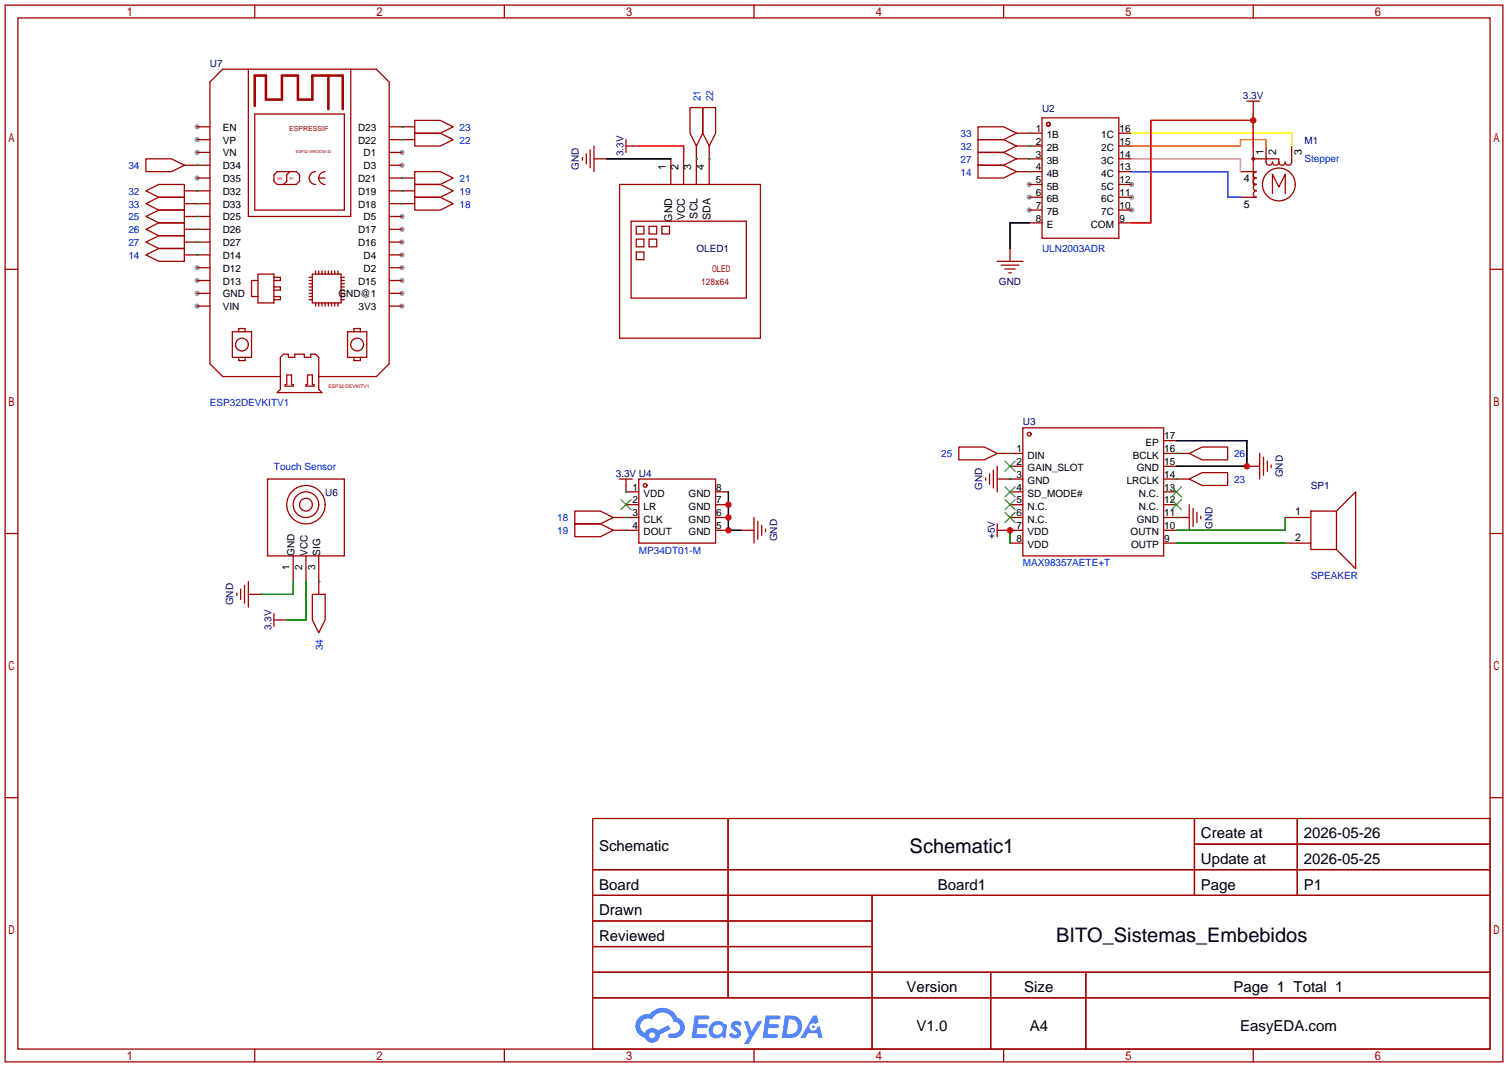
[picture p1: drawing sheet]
<svg xmlns="http://www.w3.org/2000/svg" width="299mm" height="212mm" viewBox="0 0 299 212" stroke-linecap="round" stroke-linejoin="round" font-family="sans-serif">
<g fill="#999">
<circle cx="204.2" cy="36.6" r=".51"/>
<circle cx="204.2" cy="39.1" r=".51"/>
<circle cx="204.2" cy="41.7" r=".51"/>
<circle cx="224.5" cy="41.7" r=".51"/>
<circle cx="224.5" cy="39.1" r=".51"/>
<circle cx="224.5" cy="36.6" r=".51"/>
<circle cx="79.8" cy="60.7" r=".51"/>
<circle cx="79.8" cy="58.2" r=".51"/>
<circle cx="79.8" cy="55.6" r=".51"/>
<circle cx="79.8" cy="53.1" r=".51"/>
<circle cx="79.8" cy="50.5" r=".51"/>
<circle cx="79.8" cy="48" r=".51"/>
<circle cx="79.8" cy="45.5" r=".51"/>
<circle cx="79.8" cy="42.9" r=".51"/>
<circle cx="79.8" cy="32.8" r=".51"/>
<circle cx="79.8" cy="30.2" r=".51"/>
<circle cx="39.1" cy="25.1" r=".51"/>
<circle cx="39.1" cy="27.7" r=".51"/>
<circle cx="39.1" cy="30.2" r=".51"/>
<circle cx="39.1" cy="35.3" r=".51"/>
<circle cx="39.1" cy="53.1" r=".51"/>
<circle cx="39.1" cy="55.6" r=".51"/>
<circle cx="39.1" cy="58.2" r=".51"/>
<circle cx="39.1" cy="60.7" r=".51"/>
</g>
<g fill="none" stroke="#a10000" stroke-width=".25">
<path d="M1 1h297.2v209.6h-297.2zM3.6 3.6h292.1v204.4h-292.1zM50.5 1v2.6M100.1 1v2.6M149.6 1v2.6M199.1 1v2.6M248.7 1v2.6M1 53.4h2.6M295.7 53.4h2.5M1 105.8h2.6M295.7 105.8h2.5M1 158.2h2.6"/>
<path d="M295.7 158.2h2.5M117.6 162.3h178.1v45.7h-178.1zM117.6 172.5h178.1M117.6 177.5h178.1M144.5 162.3v35.6M173 177.5v30.5M237 162.3v15.2M237 167.4h58.7M257.4 162.3v15.2M117.6 182.6h55.4M117.6 192.8h178.1M117.6 187.7h55.4"/>
<path d="M117.6 197.9h178.1M196.6 192.8v15.2M215.4 192.8v15.2M50.5 208v2.6M100.1 208v2.6M149.6 208v2.6M199.1 208v2.6M248.7 208v2.6"/>
</g>
<g fill="#5487ff">
<path d="M145.3 202.7a1.3 1.3 0 0 1 1.9 .3l-.4 .6a.54 .54 0 0 0-.9-.2l.1 .2a1.58 1.58 0 0 1 1 1.5 1.43 1.43 0 0 1-2.4 .2l.5-.6a.64 .64 0 0 0 .5 .5 .64 .64 0 0 0 .7-.3l-.2-.2a1.35 1.35 0 0 1-.9-1.8z"/>
<path d="M147.6 202.5h.9l.6 2 1.2-2h.9l-2.7 4.6h-.9l1-1.7z"/>
<path d="M137.8 201.4h1.7a1.31 1.31 0 0 1 1.2 .2 .4 .4 0 0 1-.3 .5l-1.8 .1-.1 .9h1.6a.4 .4 0 0 1 .4 .4 .4 .4 0 0 1-.5 .4h-1.6l-.2 1.2h.8a1.23 1.23 0 0 1 1.2 .2 .39 .39 0 0 1-.4 .5h-2.6z"/>
<path d="M151.9 201.4h1.7a1.32 1.32 0 0 1 1.2 .2 .39 .39 0 0 1-.3 .5l-1.8 .1-.1 .9h1.6a.4 .4 0 0 1 .4 .4 .4 .4 0 0 1-.4 .4h-1.7l-.2 1.2h.8a1.23 1.23 0 0 1 1.2 .1 .39 .39 0 0 1-.4 .6h-2.6z"/>
<path d="M161.3 201.4h.8l.3 1.3-.6 .4a.75 .75 0 0 0-1.1 .3 .75 .75 0 0 0 .5 1 .75 .75 0 0 0 .9-.7l.5-.2 .6 2.3h-.8l-.3-.9h-1.8l-.5 .9h-1z"/>
<path d="M155.7 201.4l-.6 4.4h1.5a2.27 2.27 0 0 0 2.6-2.2 2.27 2.27 0 0 0-2.7-2.2zM156.5 202.1a1.5 1.5 0 0 1 1.8 1.6 1.5 1.5 0 0 1-1.9 1.4h-.3z"/>
<path d="M141.2 203a1.6 1.6 0 0 0-.3 2.3 1.6 1.6 0 0 0 2.3 .2l.7 .3 .3-2.4-.1-.3-.5-.1a1.58 1.58 0 0 0-2.4 0zM141.8 203.5a.99 .99 0 0 1 1.6 .3 .99 .99 0 0 1-.9 1.4 .94 .94 0 0 1-1-.6 .94 .94 0 0 1 .3-1.1z"/>
<path d="M126.8 201.8a2.37 2.37 0 0 0 1.1 4 1.54 1.54 0 0 0 1.8 1 1.54 1.54 0 0 0 1.2-1.6l2.2-1.1-.5-.8-2 1a1.57 1.57 0 0 0-2.7 .5 1.5 1.5 0 0 1-.7-2.1 1.5 1.5 0 0 1 2.2-.5 2.23 2.23 0 0 1 2.3-1.4 2.23 2.23 0 0 1 2 1.8 1.16 1.16 0 0 1 1.2 1.1 1.16 1.16 0 0 1-1.1 1.2h-.7a.47 .47 0 0 0-.5 .4 .47 .47 0 0 0 .4 .5 2.17 2.17 0 0 0 2.5-.9 2.17 2.17 0 0 0-.3-2.7l-.8-.4a3.2 3.2 0 0 0-5.5-.7l-1.1 .1zM128.8 205.3a.6 .6 0 0 1 1.2 0 .6 .6 0 0 1-1.2 0z"/>
<circle cx="161.4" cy="203.6" r=".28"/>
</g>
<g fill="none" stroke="#a10000" stroke-width=".25">
<path d="M49.3 13.7v29.2h20.3v-29.2M29 31.5h5l2.6 1.3-2.6 1.2h-5zM29 37.8l2.5-1.2h5.1v2.5h-5.1zM36.6 32.8h5.1M36.6 37.8h5.1M39.1 35.3h2.6M39.1 27.7h2.6M39.1 30.2h2.6M39.1 25.1h2.6M50.5 22.6h17.8v19.1h-17.8zM54.4 34.7l.6-.7h3.8l.6 .7v1.2l-.6 .7h-3.8l-.6-.7zM57.5 34l-.6 .7v1.2l-.6 .7"/>
<path d="M62.6 34a1.27 1.27 0 0 0-1.3 1.3 1.27 1.27 0 0 0 1.3 1.3M63.2 35.3a1.27 1.27 0 0 0 1.3 1.3M63.2 35.3h1.3M64.5 34a1.27 1.27 0 0 0-1.3 1.3M77.2 35.3h5.1M77.2 32.8h2.6M77.2 27.7h5.1M77.2 37.8h5.1M77.2 30.2h2.6M77.2 25.1h5.1M82.3 34h5.1l2.5 1.3-2.5 1.3h-5.1zM82.3 26.4h5.1l2.5 1.3-2.5 1.3h-5.1z"/>
<path d="M82.3 39.1h5.1l2.5 1.3-2.5 1.3h-5.1zM82.3 36.6h5.1l2.5 1.2-2.5 1.3h-5.1zM82.3 23.9h5.1l2.5 1.2-2.5 1.3h-5.1zM115.6 31.2v.6M116.3 30.5v2M117.1 29.7v3.6M117.9 31.5h2.5M117.9 29v5M122.9 36.6h28v30.5h-28zM124.2 29h2.5M124.2 27.7v2.5M133.1 31.5v5"/>
<path d="M135.6 31.5v5M136.9 21.3h2.5v5.1l-1.2 2.6-1.3-2.6zM138.2 29v7.5M139.4 21.3h2.6v5.1l-1.3 2.6-1.3-2.6zM140.7 29v7.5M194.1 25.1h5l2.6 1.3-2.6 1.3h-5zM194.1 27.7h5l2.6 1.3-2.6 1.2h-5zM194.1 30.2h5l2.6 1.3-2.6 1.3h-5zM194.1 32.8h5l2.6 1.2-2.6 1.3h-5zM201.7 34h5.1M201.7 26.4h5.1M201.7 29h5.1"/>
<path d="M201.7 31.5h5.1M204.2 36.6h2.6M204.2 39.1h2.6M206.8 23.4h15.2v23.8h-15.2zM222 36.6h2.5M222 34h2.5M222 39.1h2.5M222 26.4h2.5M222 29h2.5M222 31.5h2.5M246.1 34h3.2a.64 .64 0 0 0-.6 .7 .64 .64 0 0 0 .6 .6 .64 .64 0 0 0-.6 .6 .64 .64 0 0 0 .6 .7M247.4 20.1h2.5"/>
<path d="M248.7 31.5h.1M248.7 31.5v5.1h.6M248.7 31.5h5v.6M248.7 20.1v2.5M248.7 29v2.5M249.3 36.6a.63 .63 0 0 0-.6 .6 .63 .63 0 0 0 .6 .6 .64 .64 0 0 0-.6 .7 .64 .64 0 0 0 .6 .6h-3.2M251.2 29v3.1a.63 .63 0 0 0 .6 .7 .63 .63 0 0 0 .7-.7 .64 .64 0 0 0 .6 .7 .64 .64 0 0 0 .6-.7M252.5 38.4v-3.9l1.2 2.6 1.3-2.6v3.9M256.3 29v3.1a.63 .63 0 0 1-.6 .7 .63 .63 0 0 1-.7-.7 .63 .63 0 0 1-.6 .7 .63 .63 0 0 1-.7-.7M29 50.5l2.5-1.2h5.1v2.5h-5.1zM29 40.4l2.5-1.3h5.1v2.6h-5.1zM29 48l2.5-1.3h5.1v2.6h-5.1z"/>
<path d="M29 42.9l2.5-1.2h5.1v2.5h-5.1zM29 45.5l2.5-1.3h5.1v2.5h-5.1zM36.6 40.4h5.1M36.6 50.5h5.1M36.6 42.9h5.1M36.6 48h5.1M36.6 45.5h5.1M39.1 55.6h2.6M39.1 58.2h2.6M39.1 53.1h2.6M51.2 54.4h3.2v5.7h-3.2zM51.2 55.6h-1.3v3.2h1.3"/>
<path d="M54.4 55h1.2v.6h-1.2M54.4 58.8h1.2v.6h-1.2M54.4 56.9h1.2v.6h-1.2M61.3 55.6h.7M61.3 58.8h.7M61.3 59.4h.7M61.3 57.5h.7M61.3 56.9h.7M61.3 55h.7M61.3 58.2h.7M61.3 56.3h.7M62 54.4h5.7v5.7h-5.7z"/>
<path d="M62.6 53.7v.7M63.2 53.7v.7M63.9 53.7v.7M64.5 53.7v.7M65.2 53.7v.7M65.8 53.7v.7M66.4 53.7v.7M67.1 53.7v.7M67.7 55.6h.6M67.7 58.8h.6M67.7 59.4h.6M67.7 57.5h.6"/>
<path d="M67.7 56.9h.6M67.7 55h.6M67.7 58.2h.6M67.7 56.3h.6M77.2 40.4h5.1M77.2 50.5h2.6M77.2 42.9h2.6M77.2 55.6h2.6M77.2 58.2h2.6M77.2 53.1h2.6M77.2 48h2.6M77.2 45.5h2.6"/>
<path d="M125.2 43.9h22.9v15.2h-22.9zM126.2 44.9h1.6v1.5h-1.6zM126.2 47.4h1.6v1.5h-1.6zM126.2 50h1.6v1.5h-1.6zM128.8 44.9h1.5v1.5h-1.5zM128.8 47.4h1.5v1.5h-1.5zM131.3 44.9h1.5v1.5h-1.5zM197.9 51.8h5M198.6 52.6h3.6M199.4 53.3h2M200.2 54.1h.5M200.4 49.3v2.5"/>
<path d="M204.2 41.7h2.6M204.2 44.2h2.6M222 41.7h2.5M222 44.2h2.5M39.1 60.7h2.6M46.1 65.8h3.8v5.1h-3.8zM47.4 65.8v-.6h1.2v.6M47.4 70.9v.6h1.2v-.6M55.6 70.9l.7-.7h.9v.7h1.3v-.7h1.9v.7h1.3v-.7h.9l.6 .7v6.3l.7 .7h-8.9l.6-.7zM55.6 74.7h-11.4l-2.5-2.6v-55.8l2.5-2.6h30.5l2.5 2.6v55.8l-2.5 2.6h-11.5M56.9 74.4h.9v1.9h.4v.3h-1.6v-.3h.3zM61 74.4h1v1.9h.3v.3h-1.6v-.3h.3z"/>
<path d="M62.6 60.1v.6M63.2 60.1v.6M63.9 60.1v.6M64.5 60.1v.6M65.2 60.1v.6M65.8 60.1v.6M66.4 60.1v.6M67.1 60.1v.6M69 65.8h3.8v5.1h-3.8zM70.2 65.8v-.6h1.3v.6M70.2 70.9v.6h1.3v-.6M77.2 60.7h2.6"/>
<path d="M53.1 95h15.2v15.2h-15.2zM122.9 95h2.6M124.2 95v2.5h2.5M126.7 95h15.3v12.7h-15.3zM142 97.5h2.5M190.2 88.6h5.1l2.6 1.3-2.6 1.3h-5.1zM195.6 94.7v.5M196.3 94v2M197.1 93.2v3.6M197.9 92.5v5M197.9 89.9h5M197.9 95h5"/>
<path d="M200.4 92.5h2.5M200.4 97.5h2.5M202.9 84.8h28v25.4h-28zM230.9 89.9h5.1M230.9 92.5h2.5M230.9 95h5.1M230.9 97.5h2.5M230.9 87.4h2.5M236 89.9l2.5-1.3h5.1v2.6h-5.1zM236 95l2.5-1.3h5.1v2.6h-5.1zM247.4 92.5h2.5M249.9 89.9v5.1"/>
<path d="M250.7 90.7v3.5M251.5 91.4v2.1M252.2 92.2v.5M47 117.6v.5M47.8 116.8v2.1M48.5 116.1v3.5M49.3 117.9h2.5M49.3 115.3v5.1M58.2 110.2v5.1M60.7 110.2v5.1M62 117.9h2.5v5l-1.3 2.6-1.2-2.6zM63.2 110.2v7.7"/>
<path d="M114 101.3h5.1l2.6 1.3-2.6 1.3h-5.1zM114 103.9h5.1l2.6 1.3-2.6 1.2h-5.1zM121.7 102.6h5M121.7 105.2h5M124.2 100.1h2.5M142 102.6h2.5M142 105.2h2.5M142 100.1h2.5M147.1 105.2h2.5M149.6 102.6v5.1M150.4 103.4v3.5M151.1 104.1v2.1"/>
<path d="M151.9 104.9v.5M197.9 105.2h5M197.9 103.9v2.5M200.4 102.6h2.5M200.4 107.7h2.5M200.4 100.1h2.5M230.9 102.6h5.1M230.9 107.7h2.5M230.9 105.2h2.5M230.9 100.1h2.5M236 100.1v5.1M236.7 100.8v3.6"/>
<path d="M237.5 101.6v2M238.3 102.4v.5M255 102.6h5.1M255 107.7h5.1M260.1 101.3h5.1v7.7h-5.1zM265.2 101.3l3.8-3.8v15.3l-3.8-3.8M54.4 122.9h2.5M54.4 121.7v2.5"/>
<circle cx="208" cy="24.6" r=".38"/>
<circle cx="248.7" cy="31.5" r=".25"/>
<circle cx="253.7" cy="36.6" r="3.3"/>
<circle cx="48" cy="68.3" r="1.27"/>
<circle cx="70.9" cy="68.3" r="1.27"/>
<circle cx="128" cy="96.3" r=".38"/>
<circle cx="204.2" cy="86.1" r=".38"/>
<circle cx="60.7" cy="100.1" r="2.54"/>
<circle cx="60.7" cy="100.1" r="1.27"/>
<circle cx="60.7" cy="100.1" r="3.8"/>
</g>
<path d="M224.5 26.4h31.8v2.6" fill="none" stroke="#ff0" stroke-width=".25"/>
<path d="M224.5 29h21.6v-1.3h5.1v1.3" fill="none" stroke="#f90" stroke-width=".25"/>
<path d="M224.5 31.5h21.6v2.5" fill="none" stroke="#f3f" stroke-width=".25"/>
<path d="M224.5 34h19.1v5.1h2.5" fill="none" stroke="#00f" stroke-width=".25"/>
<path d="M126.7 29h8.9v2.5M248.7 22.6v6.4M248.7 23.9h-20.4v20.3h-3.8" fill="none" stroke="#f00" stroke-width=".25"/>
<path d="M120.4 31.5h12.7M204.2 44.2h-3.8v5.1M144.5 97.5v7.7h2.6M233.4 87.4h14v5.1h-14" fill="none" stroke="#000" stroke-width=".25"/>
<g fill="none" stroke="#008700" stroke-width=".25">
<path d="M39.1 32.8h.1M39.1 37.8h.1M79.8 27.7h.1M79.8 35.3h.1M79.8 37.8h.1M79.8 25.1h.1M138.2 31.5h.1M140.7 31.5h.1M204.2 26.4h.1M204.2 29h.1M204.2 31.5h.1M204.2 34h.1"/>
<path d="M39.1 50.5h.1M39.1 40.4h.1M39.1 48h.1M39.1 42.9h.1M39.1 45.5h.1M79.8 40.4h.1M124.2 97.5h.1M200.4 89.9h.1M200.4 95h.1M233.4 89.9h.1M233.4 95h.1M58.2 115.3v2.6h-6.4"/>
<path d="M60.7 115.3v7.6h-3.8M63.2 115.3h.1M124.2 102.6h.1M124.2 105.2h.1M200.4 105.2v2.5M233.4 102.6h.1M233.4 107.7h21.6M255 102.6v2.6h-21.6"/>
</g>
<g fill="none" stroke="#3c3" stroke-width=".25">
<path d="M123.2 99.1l2 2M125.2 99.1l-2 2M199.4 91.4l2 2.1M199.4 96.5l2 2.1M199.4 99.1l2 2M201.4 91.4l-2 2.1M201.4 96.5l-2 2.1M201.4 99.1l-2 2M232.4 99.1l2 2M232.4 96.5l2 2.1M234.4 99.1l-2 2M234.4 96.5l-2 2.1"/>
<path d="M199.4 101.6l2 2M201.4 101.6l-2 2"/>
</g>
<path d="M65.2 15v6.7M50.5 21v-6h2.3v4.7h3.1v-4.7h3.2v4.7h2.9v-4.7h6v6.7" fill="none" stroke="#a10000" stroke-width=".51"/>
<g fill="#c00">
<circle cx="248.7" cy="23.9" r=".63"/>
<circle cx="200.4" cy="105.2" r=".63"/>
<circle cx="247.4" cy="92.5" r=".63"/>
<circle cx="144.5" cy="100.1" r=".63"/>
<circle cx="144.5" cy="102.6" r=".63"/>
<circle cx="144.5" cy="105.2" r=".63"/>
</g>
<g font-size="4">
<text x="180.5" y="169.1">Schematic1</text>
<text x="209.5" y="186.8">BITO_Sistemas_Embebidos</text>
</g>
<g font-size="3">
<text x="238.3" y="166.3">Create at</text>
<text x="258.7" y="166.3">2026-05-26</text>
<text x="118.9" y="168.8">Schematic</text>
<text x="238.3" y="171.3">Update at</text>
<text x="258.7" y="171.3">2026-05-25</text>
<text x="118.9" y="176.4">Board</text>
<text x="186.1" y="176.4">Board1</text>
<text x="238.3" y="176.4">Page</text>
<text x="258.7" y="176.4">P1</text>
<text x="118.9" y="181.5">Drawn</text>
<text x="118.9" y="186.6">Reviewed</text>
<text x="179.9" y="196.7">Version</text>
<text x="203.2" y="196.7">Size</text>
<text x="244.8" y="196.7">Page 1 Total 1</text>
<text x="181.9" y="204.4">V1.0</text>
<text x="204.3" y="204.4">A4</text>
<text x="246.1" y="204.4">EasyEDA.com</text>
</g>
<g font-size="2.1">
<text x="132.1" y="33.7" transform="rotate(-90 132.1 33.7)">1</text>
<text x="134.6" y="33.7" transform="rotate(-90 134.6 33.7)">2</text>
<text x="137.2" y="33.7" transform="rotate(-90 137.2 33.7)">3</text>
<text x="139.7" y="33.7" transform="rotate(-90 139.7 33.7)">4</text>
<text x="250.7" y="30.8" transform="rotate(-90 250.7 30.8)">1</text>
<text x="253.2" y="30.8" transform="rotate(-90 253.2 30.8)">2</text>
<text x="258.3" y="30.8" transform="rotate(-90 258.3 30.8)">3</text>
<text x="246.8" y="36.1">4</text>
<text x="246.8" y="41.1">5</text>
<text x="133.3" y="43.9" transform="rotate(-90 133.3 43.9)">GND</text>
<text x="135.9" y="43.7" transform="rotate(-90 135.9 43.7)">VCC</text>
<text x="138.4" y="43.3" transform="rotate(-90 138.4 43.3)">SCL</text>
<text x="141" y="43.6" transform="rotate(-90 141 43.6)">SDA</text>
<text x="257" y="102.1">1</text>
<text x="257" y="107.2">2</text>
</g>
<g font-size="2" fill="#000080">
<text x="41.7" y="13.2">U7</text>
<text x="206.8" y="22.1">U2</text>
<text x="246.6" y="19.6">3.3V</text>
<text x="258.8" y="28.5">M1</text>
<text x="114.8" y="33.7" transform="rotate(-90 114.8 33.7)">GND</text>
<text x="123.7" y="31" transform="rotate(-90 123.7 31)">3.3V</text>
<text x="138.2" y="50.1">OLED1</text>
<text x="198.2" y="56.4">GND</text>
<text x="202.9" y="84.4">U3</text>
<text x="122.2" y="94.5">3.3V U4</text>
<text x="254.5" y="94.7" transform="rotate(-90 254.5 94.7)">GND</text>
<text x="64.5" y="98.3">U6</text>
<text x="194.8" y="97.2" transform="rotate(-90 194.8 97.2)">GND</text>
<text x="260.1" y="97.1">SP1</text>
<text x="154.2" y="107.4" transform="rotate(-90 154.2 107.4)">GND</text>
<text x="197.4" y="106.9" transform="rotate(-90 197.4 106.9)">+5V</text>
<text x="240.6" y="104.8" transform="rotate(-90 240.6 104.8)">GND</text>
<text x="46.3" y="120.1" transform="rotate(-90 46.3 120.1)">GND</text>
<text x="53.9" y="125" transform="rotate(-90 53.9 125)">3.3V</text>
</g>
<g font-size="2" fill="#00f">
<text x="139" y="20.1" transform="rotate(-90 139 20.1)">21</text>
<text x="141.5" y="20.1" transform="rotate(-90 141.5 20.1)">22</text>
<text x="91.2" y="28.5">22</text>
<text x="91.2" y="25.9">23</text>
<text x="190.6" y="27.2">33</text>
<text x="190.6" y="29.7">32</text>
<text x="25.5" y="33.6">34</text>
<text x="190.6" y="32.3">27</text>
<text x="190.6" y="34.8">14</text>
<text x="258.8" y="32">Stepper</text>
<text x="25.5" y="41.2">33</text>
<text x="25.5" y="38.6">32</text>
<text x="91.2" y="36.1">21</text>
<text x="91.2" y="41.2">18</text>
<text x="91.2" y="38.6">19</text>
<text x="25.5" y="43.7">25</text>
<text x="25.5" y="46.3">26</text>
<text x="25.5" y="51.3">14</text>
<text x="25.5" y="48.8">27</text>
<text x="206.8" y="50.1">ULN2003ADR</text>
<text x="41.7" y="80.5">ESP32DEVKITV1</text>
<text x="54.4" y="93.2">Touch Sensor</text>
<text x="186.8" y="90.7">25</text>
<text x="244.9" y="90.7">26</text>
<text x="244.9" y="95.8">23</text>
<text x="110.6" y="103.4">18</text>
<text x="110.6" y="105.9">19</text>
<text x="126.7" y="109.8">MP34DT01-M</text>
<text x="202.9" y="112.3">MAX98357AETE+T</text>
<text x="260.1" y="114.8">SPEAKER</text>
<text x="64" y="129" transform="rotate(-90 64 129)">34</text>
</g>
<g font-size="2">
<text x="44.2" y="25.9">EN</text>
<text x="44.2" y="28.5">VP</text>
<text x="71" y="28.5">D22</text>
<text x="71" y="25.9">D23</text>
<text x="205.5" y="26.2">1</text>
<text x="205.5" y="28.7">2</text>
<text x="207.7" y="27.4">1B</text>
<text x="207.7" y="30">2B</text>
<text x="218.5" y="30">2C</text>
<text x="218.5" y="27.4">1C</text>
<text x="222.1" y="28.7">15</text>
<text x="222.1" y="26.2">16</text>
<text x="44.2" y="31">VN</text>
<text x="44.2" y="33.6">D34</text>
<text x="72.1" y="33.6">D3</text>
<text x="72.1" y="31">D1</text>
<text x="205.5" y="31.3">3</text>
<text x="205.5" y="33.8">4</text>
<text x="207.7" y="32.5">3B</text>
<text x="207.7" y="35.1">4B</text>
<text x="218.5" y="35.1">4C</text>
<text x="218.5" y="32.5">3C</text>
<text x="222.1" y="33.8">13</text>
<text x="222.1" y="31.3">14</text>
<text x="44.2" y="36.1">D35</text>
<text x="44.2" y="38.6">D32</text>
<text x="44.2" y="41.2">D33</text>
<text x="71" y="41.2">D18</text>
<text x="71" y="38.6">D19</text>
<text x="71" y="36.1">D21</text>
<text x="205.5" y="36.3">5</text>
<text x="205.5" y="38.9">6</text>
<text x="205.5" y="41.4">7</text>
<text x="207.7" y="37.6">5B</text>
<text x="207.7" y="40.1">6B</text>
<text x="218.5" y="40.1">6C</text>
<text x="218.5" y="37.6">5C</text>
<text x="222.1" y="41.4">10</text>
<text x="222.1" y="38.9">11</text>
<text x="222.1" y="36.3">12</text>
<text x="44.2" y="43.7">D25</text>
<text x="44.2" y="46.3">D26</text>
<text x="71" y="46.3">D17</text>
<text x="72.1" y="43.7">D5</text>
<text x="205.5" y="44">8</text>
<text x="207.7" y="42.7">7B</text>
<text x="207.7" y="45.2">E</text>
<text x="216.4" y="45.2">COM</text>
<text x="218.5" y="42.7">7C</text>
<text x="222.1" y="44">9</text>
<text x="44.2" y="48.8">D27</text>
<text x="44.2" y="51.3">D14</text>
<text x="44.2" y="53.9">D12</text>
<text x="71" y="48.8">D16</text>
<text x="72.1" y="53.9">D2</text>
<text x="72.1" y="51.3">D4</text>
<text x="44.2" y="56.4">D13</text>
<text x="44.2" y="59">GND</text>
<text x="67.1" y="59">GND@1</text>
<text x="71" y="56.4">D15</text>
<text x="44.2" y="61.5">VIN</text>
<text x="71.1" y="61.5">3V3</text>
<text x="201.7" y="89.7">1</text>
<text x="227.3" y="88.4">EP</text>
<text x="231" y="89.7">16</text>
<text x="231" y="87.1">17</text>
<text x="201.7" y="92.2">2</text>
<text x="201.7" y="94.8">3</text>
<text x="203.9" y="90.9">DIN</text>
<text x="203.9" y="93.5">GAIN_SLOT</text>
<text x="224.8" y="90.9">BCLK</text>
<text x="225.5" y="93.5">GND</text>
<text x="231" y="94.8">14</text>
<text x="231" y="92.2">15</text>
<text x="125.5" y="97.3">1</text>
<text x="125.5" y="99.8">2</text>
<text x="127.7" y="98.6">VDD</text>
<text x="127.7" y="101.1">LR</text>
<text x="136.6" y="101.1">GND</text>
<text x="136.6" y="98.6">GND</text>
<text x="142.1" y="99.8">7</text>
<text x="142.1" y="97.3">8</text>
<text x="201.7" y="97.3">4</text>
<text x="201.7" y="99.8">5</text>
<text x="203.9" y="96">GND</text>
<text x="203.9" y="98.6">SD_MODE#</text>
<text x="203.9" y="101.1">N.C.</text>
<text x="223.6" y="96">LRCLK</text>
<text x="226" y="101.1">N.C.</text>
<text x="226" y="98.6">N.C.</text>
<text x="231" y="99.8">12</text>
<text x="231" y="97.3">13</text>
<text x="125.5" y="102.4">3</text>
<text x="125.5" y="104.9">4</text>
<text x="127.7" y="103.6">CLK</text>
<text x="127.7" y="106.2">DOUT</text>
<text x="136.6" y="106.2">GND</text>
<text x="136.6" y="103.6">GND</text>
<text x="142.1" y="104.9">5</text>
<text x="142.1" y="102.4">6</text>
<text x="201.7" y="102.4">6</text>
<text x="201.7" y="104.9">7</text>
<text x="201.7" y="107.5">8</text>
<text x="203.9" y="103.6">N.C.</text>
<text x="203.9" y="106.2">VDD</text>
<text x="224.3" y="106.2">OUTN</text>
<text x="225.5" y="103.6">GND</text>
<text x="231" y="107.5">9</text>
<text x="231" y="104.9">10</text>
<text x="231" y="102.4">11</text>
<text x="57.4" y="113.1" transform="rotate(-90 57.4 113.1)">1</text>
<text x="58.5" y="110.2" transform="rotate(-90 58.5 110.2)">GND</text>
<text x="60" y="113.1" transform="rotate(-90 60 113.1)">2</text>
<text x="61" y="110.2" transform="rotate(-90 61 110.2)">VCC</text>
<text x="62.5" y="113.1" transform="rotate(-90 62.5 113.1)">3</text>
<text x="63.5" y="110.2" transform="rotate(-90 63.5 110.2)">SIG</text>
<text x="203.9" y="108.7">VDD</text>
<text x="224.4" y="108.7">OUTP</text>
</g>
<g font-size="1.8" fill="#a00000">
<text x="141.3" y="54">OLED</text>
<text x="139.1" y="56.5">128x64</text>
</g>
<text font-size="1.4" fill="#a00000" x="57.4" y="26">ESPRESSIF</text>
<text font-size="1" fill="#a00000" x="65.2" y="77">ESP32-DEVKITV1</text>
<g font-size=".8" fill="#a00000">
<text x="55" y="35.8">WI</text>
<text x="57.5" y="35.8">FI</text>
<text x="58.7" y="30.4">ESP32-WROOM-32</text>
</g>
</svg>
